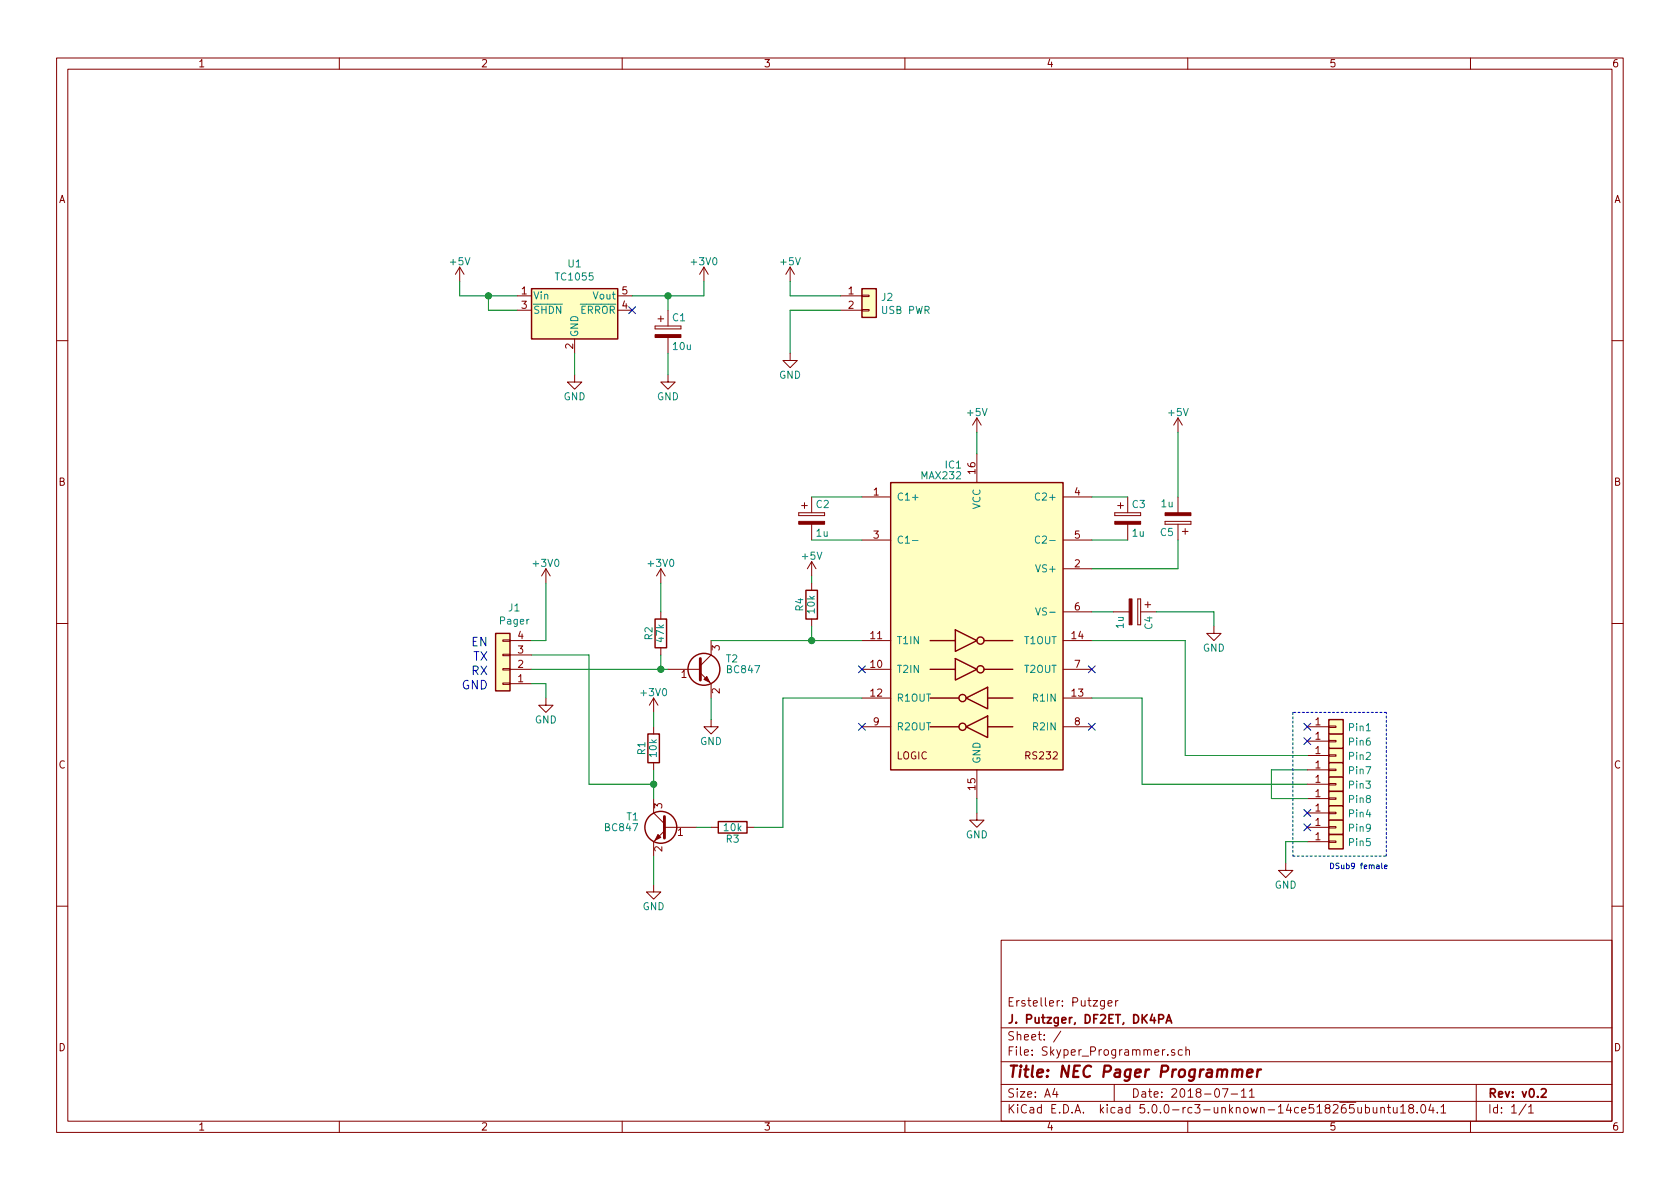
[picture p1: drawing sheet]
<svg xmlns="http://www.w3.org/2000/svg" width="297mm" height="210mm" viewBox="0 0 297 210" stroke-linecap="round" stroke-linejoin="round" font-family="sans-serif">
<g fill="none" stroke="#840000" stroke-width=".18">
<path d="M10 10.3h277v189.9h-277zM12 12.2h273v186.1h-273zM60 10.3v1.9M110 10.3v1.9M160 10.3v1.9M210 10.3v1.9M260 10.3v1.9M81.3 47.2l-.8 1.3M81.3 47.2v2.6M81.3 47.2l.7 1.3M91.4 52.3h2.6M91.4 54.9h2.6"/>
<path d="M101.6 59.9v2.6M109.2 52.3h2.6M109.2 54.9h2.6M115.8 57.7v.5zM115.8 58.2h4.6zM115.8 57.7h4.6zM116.3 56.4h1M116.8 55.9v1M118.1 54.9v2.8M118.1 59.7v2.8M120.4 57.7v.5zM124.5 47.2l-.8 1.3"/>
<path d="M124.5 47.2v2.6M124.5 47.2l.7 1.3M139.7 47.2l-.8 1.3M139.7 47.2v2.6M139.7 47.2l.8 1.3M148.6 52.3h3.8M148.6 54.9h3.8M152.4 54.7h1.3v.3h-1.3zM152.4 52.2h1.3v.2h-1.3zM10 60.2h2M101.6 66.3v1.3h1.3l-1.3 1.2-1.3-1.2h1.3M118.1 66.3v1.3h1.3l-1.3 1.2-1.3-1.2h1.3"/>
<path d="M139.7 62.5v1.2h1.3l-1.3 1.3-1.3-1.3h1.3M172.7 73.9v2.5M172.7 73.9l-.7 1.3M172.7 73.9l.8 1.3M208.3 73.9v2.5M208.3 73.9l-.8 1.3M208.3 73.9l.7 1.3M285 60.2h2M141.2 90.7v.5zM141.2 91.2h4.6zM141.2 90.7h4.6zM141.7 89.4h1"/>
<path d="M142.2 88.9v1M143.5 87.9v2.8M143.5 92.7v2.8M143.5 99.3v2.5M143.5 99.3l-.8 1.3M143.5 99.3l.8 1.3M145.8 90.7v.5zM152.4 87.9h5.1M152.4 95.5h5.1M172.7 80.3v5M188 87.9h5M188 95.5h5"/>
<path d="M197.1 90.7v.5zM197.1 91.2h4.6zM197.1 90.7h4.6zM197.6 89.4h1M198.1 88.9v1M199.4 87.9v2.8M199.4 92.7v2.8M201.7 90.7v.5zM206 92.2h4.6zM206 92.7h4.6zM206 92.2v.5zM208.3 87.9v2.8"/>
<path d="M208.3 92.7v2.8M209 94h1.1M209.5 93.5v1M210.6 92.2v.5zM10 110.3h2M88.9 113.2h1.3v.2h-1.3zM88.9 115.7h1.3v.2h-1.3zM88.9 118.2h1.3v.3h-1.3zM90.2 118.4h3.8M90.2 113.3h3.8M90.2 115.8h3.8M96.5 100.6l-.7 1.2"/>
<path d="M96.5 100.6v2.5M96.5 100.6l.8 1.2M116.8 100.6v2.5M116.8 108.2v1.3M116.8 114.5v1.3M116.8 100.6l-.7 1.2M116.8 100.6l.8 1.2M118.1 118.4h5.7M123.8 119l1.9 1.9v2.5M125.7 113.3v2.5l-1.9 1.9M143.5 103.1v1.3M143.5 109.5v1.2"/>
<path d="M152.4 118.4h5.1M152.4 113.3h5.1M188 118.4h5M188 108.2h5M188 113.3h5M188 100.6h5M196.8 108.2h2.8M201.2 105.9h.5zM201.2 105.9v4.6zM201.2 110.5h.5zM201.7 105.9v4.6zM201.7 108.2h2.8"/>
<path d="M202.4 106.9h1.1M202.9 106.4v1M214.6 110.7v1.3h1.3l-1.3 1.3-1.2-1.3h1.2M285 110.3h2M88.9 120.8h1.3v.2h-1.3zM90.2 120.9h3.8M96.5 123.4v1.3h1.3l-1.3 1.3-1.3-1.3h1.3M115.6 123.4v2.6M115.6 128.5v1.3M115.6 134.9v1.2M115.6 123.4l-.8 1.3M115.6 123.4l.7 1.3"/>
<path d="M125.7 127.2v1.3h1.3l-1.3 1.3-1.2-1.3h1.2M152.4 123.4h5.1M152.4 128.5h5.1M172.7 136.1v5.1M188 123.4h5M188 128.5h5M231.1 128.5h3.8M231.1 133.6h3.8M231.1 131.1h3.8M231.1 136.1h3.8M231.1 138.7h3.8M234.9 133.5h1.3v.2h-1.3z"/>
<path d="M234.9 130.9h1.3v.3h-1.3zM234.9 128.4h1.3v.2h-1.3zM234.9 136h1.3v.3h-1.3zM234.9 138.6h1.3v.2h-1.3zM115.6 156.5v1.2h1.2l-1.2 1.3-1.3-1.3h1.3M115.6 141.2v2.6l1.9 1.9M117.5 146.9l-1.9 1.9v2.6M117.5 146.3h5.7M125.7 146.3h1.3M132.1 146.3h1.2M172.7 143.8v1.2h1.3l-1.3 1.3-1.3-1.3h1.3M227.3 152.6v1.3h1.3l-1.3 1.3-1.2-1.3h1.2"/>
<path d="M231.1 146.3h3.8M231.1 141.2h3.8M231.1 143.8h3.8M231.1 148.8h3.8M234.9 141.1h1.3v.2h-1.3zM234.9 143.6h1.3v.3h-1.3zM234.9 146.2h1.3v.2h-1.3zM234.9 148.7h1.3v.3h-1.3zM10 160.2h2M177 166.3h108v32h-108zM195.3 176.9v1.2l-.3 .3h-.4M195.3 177l-.5-.1-.2 .3v.6l.2 .1 .5-.1"/>
<path d="M195.9 177.4l.7-.1-.1-.3-.4-.1-.2 .2 .1 .7h.5M197.3 176.9v1M197.7 176.9l-.4 .3M285 160.2h2M60 198.3v1.9M110 198.3v1.9M160 198.3v1.9M177 194.8h108M177 191.8h108M177 187.8h108M177 181.8h108M186.5 192.5l-.4 1h1"/>
<path d="M186.8 193v1M187.6 182.3l-1.3 2M197 191.8v3M206.5 186.5v.1M207.7 185.7l-.4-.1-.2 .2 .1 .2 .5 .2v.3h-.6M209 185.7l-.4-.1-.3 .3 .2 .6h.5M209.7 185.7l.2-.1 .4 .1v.9M209.7 185.1v1.5M210 198.3v1.9M216.1 192.5h1l-.6 1.5M217.7 193.5h1.1M219.5 193l.4-.5v1.5"/>
<path d="M219.5 194h.8M220.9 193l.4-.5v1.5M220.9 194h.9M240.1 195.8l.1 .9 .3 .1 .2-.1M240.7 195.8v1M241.4 195.9l.5-.1 .2 .3v.6l-.2 .1-.5-.1M241.4 195.3v1.5M242.8 195.8l.1 .9 .3 .1 .2-.1M243.4 195.8v1M244.1 196l.3-.2 .3 .1 .1 .9M244.1 195.8v1M245.3 195.8h.6"/>
<path d="M245.5 195.3v1.3l.4 .2M246.4 195.8v.8a.39 .39 0 0 0 .6 .1M247 195.8v1M247.6 195.8l.5-.5v1.5M247.6 196.8h.9M249.4 196l-.3-.3v-.2l.3-.2 .4 .1 .1 .2v.2l-.7 .2a.48 .48 0 0 0-.1 .7l.3 .1 .5-.1a.48 .48 0 0 0-.1-.7h-.2M250.6 196.7v.1M251.4 195.5l.2-.2a.81 .81 0 0 1 .6 .6 .81 .81 0 0 1-.3 .8l-.2 .1a.79 .79 0 0 1-.3-1.3zM253 195.2l-.4 1.1h1M253.4 195.8v1M254.1 196.7v.1M254.8 195.8l.4-.5v1.5"/>
<path d="M254.8 196.8h.8M260 198.3v1.9M261 191.8v6.5M269.8 195.2l-1.2 2M270.3 195.8l.4-.5v1.5M270.3 196.8h.8"/>
</g>
<path d="M204.9 180.2l.7-.1 .1-.2v-.3l-.2-.2h-.6v1.5M206.2 180.9l.5-1.5 .5 1.5M206.3 180.5h.7M272.5 192.7l.2-.2h.4l.3 .5-.9 1h.9" fill="none" stroke="#840000" stroke-width=".3"/>
<path d="M218 189.3a.52 .52 0 0 1 .8 .1l-.1 1M218.8 189.4a.47 .47 0 0 1 .5-.3 .47 .47 0 0 1 .4 .3l-.1 1M220.5 189.8l1-.2-.1-.4h-.8l-.2 1 .3 .2 .6-.1M222.4 189.1l-.2 1.3M223 189.1a.5 .5 0 0 0-.6 .4" fill="none" stroke="#840000" stroke-width=".41"/>
<g fill="none" stroke="#840000" stroke-width=".25">
<path d="M94 51h15.2v8.9h-15.2zM152.4 51h2.5v5.1h-2.5zM157.5 85.3h30.5v50.8h-30.5zM87.6 112h2.6v10.2h-2.6zM115.8 109.5h2.1v5h-2.1zM142.5 104.4h2v5.1h-2zM164.5 118.4h4.4M164.5 113.3h4.4M168.9 116.5l3.8 1.9-3.8 1.9zM168.9 111.4l3.8 1.9-3.8 1.9zM174 118.4h5.1M174 113.3h5.1"/>
<path d="M114.6 129.8h2v5.1h-2zM164.5 128.5h5M164.5 123.4h5M170.8 128.5l3.8-1.9v3.8zM170.8 123.4l3.8-1.9v3.8zM174.6 128.5h4.5M174.6 123.4h4.5M234.9 132.3h2.6v2.6h-2.6zM234.9 129.8h2.6v2.5h-2.6zM234.9 127.2h2.6v2.6h-2.6zM234.9 134.9h2.6v2.5h-2.6zM234.9 137.4h2.6v2.5h-2.6z"/>
<path d="M234.9 139.9h2.6v2.6h-2.6zM127 145.3h5.1v2h-5.1zM234.9 142.5h2.6v2.5h-2.6zM234.9 145h2.6v2.6h-2.6zM234.9 147.6h2.6v2.5h-2.6z"/>
<circle cx="124.5" cy="118.4" r="2.82"/>
<circle cx="173.4" cy="118.4" r=".63"/>
<circle cx="173.4" cy="113.3" r=".63"/>
<circle cx="170.2" cy="123.4" r=".63"/>
<circle cx="170.2" cy="128.5" r=".63"/>
<circle cx="116.8" cy="146.3" r="2.82"/>
</g>
<path d="M123.8 116.5v3.8M117.5 144.4v3.8" fill="none" stroke="#840000" stroke-width=".51"/>
<g fill="#840000" stroke="#840000" stroke-width=".18">
<path d="M116.3 147.6l.5 .5-1 .5z"/>
<path d="M124.5 120.1l.5-.5 .5 1z"/>
<path d="M141.2 92.2h4.6v.5h-4.6z"/>
<path d="M197.1 92.2h4.6v.5h-4.6z"/>
<path d="M206 90.7h4.6v.5h-4.6z"/>
<path d="M199.6 105.9h.6v4.6h-.6z"/>
<path d="M115.8 59.2h4.6v.5h-4.6z"/>
</g>
<g fill="#ffffc2" stroke="#ffffc2" stroke-width=".18">
<path d="M157.5 85.3h30.5v50.8h-30.5z"/>
<path d="M94 51h15.2v8.9h-15.2z"/>
<path d="M234.9 132.3h2.6v2.6h-2.6z"/>
<path d="M234.9 129.8h2.6v2.5h-2.6z"/>
<path d="M234.9 127.2h2.6v2.6h-2.6z"/>
<path d="M234.9 134.9h2.6v2.5h-2.6z"/>
<path d="M234.9 137.4h2.6v2.5h-2.6z"/>
<path d="M234.9 139.9h2.6v2.6h-2.6z"/>
<path d="M234.9 142.5h2.6v2.5h-2.6z"/>
<path d="M234.9 145h2.6v2.6h-2.6z"/>
<path d="M234.9 147.6h2.6v2.5h-2.6z"/>
<path d="M87.6 112h2.6v10.2h-2.6z"/>
<path d="M152.4 51h2.5v5.1h-2.5z"/>
</g>
<path d="M161.3 95.6h1M183.8 87.3a.5 .5 0 0 0-.6 0 .5 .5 0 0 0-.1 .6 .45 .45 0 0 0 .2 .5 .45 .45 0 0 0 .5-.1M183.8 94.9a.5 .5 0 0 0-.6 0 .5 .5 0 0 0-.1 .6 .45 .45 0 0 0 .2 .5 .45 .45 0 0 0 .5-.1M183.1 107.5l.4 1.3 .4-1.3" fill="none" stroke="#008484" stroke-width=".18"/>
<g fill="none" stroke="#008400" stroke-width=".18">
<path d="M81.3 49.8v2.5h10.1M86.4 52.3v2.6h5M118.1 52.3v2.6M124.5 49.8v2.5h-12.7M139.7 49.8v2.5h8.9M148.6 54.9h-8.9v7.6M101.6 62.5v3.8M118.1 62.5v3.8M172.7 76.4v3.9M208.3 76.4v11.5M143.5 95.5h8.9M143.5 87.9h8.9"/>
<path d="M193 95.5h6.4M193 87.9h6.4M208.3 95.5v5.1h-15.3M94 115.8h10.1v22.9h11.5M94 118.4h24.1M96.5 103.1v10.2h-2.5M116.8 103.1v5.1M116.8 115.8v2.6M125.7 113.3h26.7M143.5 101.8v1.3M143.5 110.7v2.6M193 108.2h3.8"/>
<path d="M193 113.3h16.5v20.3h21.6M204.5 108.2h10.1v2.5M94 120.9h2.5v2.5M115.6 126v2.5M115.6 136.1v5.1M125.7 123.4v3.8M152.4 123.4h-14v22.9h-5.1M193 123.4h8.9v15.3h29.2M231.1 136.1h-6.3v5.1h6.3M115.6 151.4v5.1M123.2 146.3h2.5M172.7 141.2v2.6"/>
<path d="M231.1 148.8h-3.8v3.8"/>
</g>
<g fill="#008400" stroke="#008400" stroke-width=".25">
<circle cx="143.5" cy="113.3" r=".51"/>
<circle cx="116.8" cy="118.4" r=".51"/>
<circle cx="115.6" cy="138.7" r=".51"/>
<circle cx="118.1" cy="52.3" r=".51"/>
<circle cx="86.4" cy="52.3" r=".51"/>
</g>
<g fill="none" stroke="#000084" stroke-width=".18">
<path d="M111.2 54.2l1.2 1.3M112.4 54.2l-1.2 1.3M151.8 117.7l1.2 1.3M153 117.7l-1.2 1.3M192.4 117.7l1.2 1.3M193.6 117.7l-1.2 1.3M151.8 127.9l1.2 1.2M153 127.9l-1.2 1.2M192.4 127.9l1.2 1.2M193.6 127.9l-1.2 1.2M230.5 127.9l1.2 1.2M230.5 130.4l1.2 1.3"/>
<path d="M231.7 127.9l-1.2 1.2M231.7 130.4l-1.2 1.3M230.5 143.1l1.2 1.3M230.5 145.7l1.2 1.2M231.7 143.1l-1.2 1.3M231.7 145.7l-1.2 1.2"/>
</g>
<path d="M228.6 126v25.4M245.1 126h-16.5M228.6 151.4h16.5M245.1 151.4v-25.4" fill="none" stroke="#0000c2" stroke-width=".18" stroke-dasharray=".4 .4"/>
<path d="M244.3 152.6v.9l.1 .1M244.8 153.3l.5-.1-.1-.2h-.3l-.1 .1v.5h.4" fill="none" stroke="#0000c2" stroke-width=".18"/>
<text font-size="2.8" fill="#840000" x="178" y="190.5">Title: NEC Pager Programmer</text>
<g font-size="2.1" fill="#0000c2">
<text x="83.4" y="119.4">RX</text>
<text x="83.4" y="114.3">EN</text>
<text x="83.6" y="116.8">TX</text>
<text x="81.6" y="121.9">GND</text>
</g>
<g font-size="2.1" fill="#840000">
<text x="178" y="178">Ersteller: Putzger</text>
<text x="178" y="184">Sheet: /</text>
<text x="178" y="181">J. Putzger, DF2ET, DK4PA</text>
<text x="178" y="186.7">File: Skyper_Programmer.sch</text>
<text x="178" y="196.9">KiCad E.D.A. kicad 5.0.0-rc3-unknown-14ce518265ubuntu18.04.1</text>
<text x="178" y="194.1">Size: A4</text>
<text x="200" y="194.1">Date: 2018-07-11</text>
<text x="263" y="194.1">Rev: v0.2</text>
<text x="263" y="196.9">Id: 1/1</text>
</g>
<g font-size="1.8" fill="#840000">
<text x="35" y="11.9">1</text>
<text x="85" y="11.9">2</text>
<text x="135" y="11.9">3</text>
<text x="185" y="11.9">4</text>
<text x="235" y="11.9">5</text>
<text x="285" y="11.9">6</text>
<text x="10.4" y="35.9">A</text>
<text x="285.4" y="35.9">A</text>
<text x="92.2" y="52.1">1</text>
<text x="110" y="52.1">5</text>
<text x="150" y="52.1">1</text>
<text x="92.2" y="54.6">3</text>
<text x="110" y="54.6">4</text>
<text x="150" y="54.6">2</text>
<text x="101.3" y="61.7" transform="rotate(-90 101.3 61.7)">2</text>
<text x="172.5" y="83.8" transform="rotate(-90 172.5 83.8)">16</text>
<text x="10.4" y="85.9">B</text>
<text x="154.5" y="87.6">1</text>
<text x="190" y="87.6">4</text>
<text x="285.4" y="85.9">B</text>
<text x="154.5" y="95.2">3</text>
<text x="190" y="95.2">5</text>
<text x="190" y="100.3">2</text>
<text x="190" y="107.9">6</text>
<text x="91.6" y="113">4</text>
<text x="154" y="113">11</text>
<text x="189.5" y="113">14</text>
<text x="91.6" y="118.1">2</text>
<text x="91.6" y="115.6">3</text>
<text x="120.5" y="119.9">1</text>
<text x="127.3" y="115" transform="rotate(-90 127.3 115)">3</text>
<text x="154" y="118.1">10</text>
<text x="190" y="118.1">7</text>
<text x="91.6" y="120.6">1</text>
<text x="127.3" y="122.7" transform="rotate(-90 127.3 122.7)">2</text>
<text x="154" y="123.2">12</text>
<text x="189.5" y="123.2">13</text>
<text x="154.5" y="128.3">9</text>
<text x="190" y="128.3">8</text>
<text x="232.6" y="130.8">1</text>
<text x="232.6" y="128.3">1</text>
<text x="10.4" y="135.9">C</text>
<text x="158.5" y="134.3">LOGIC</text>
<text x="181.5" y="134.3">RS232</text>
<text x="232.6" y="133.3">1</text>
<text x="232.6" y="135.9">1</text>
<text x="285.4" y="135.9">C</text>
<text x="117.1" y="143" transform="rotate(-90 117.1 143)">3</text>
<text x="172.5" y="139.6" transform="rotate(-90 172.5 139.6)">15</text>
<text x="232.6" y="138.4">1</text>
<text x="232.6" y="141">1</text>
<text x="232.6" y="143.5">1</text>
<text x="119.8" y="147.8">1</text>
<text x="232.6" y="146">1</text>
<text x="232.6" y="148.6">1</text>
<text x="117.1" y="150.6" transform="rotate(-90 117.1 150.6)">2</text>
<text x="10.4" y="185.9">D</text>
<text x="285.4" y="185.9">D</text>
<text x="35" y="199.9">1</text>
<text x="85" y="199.9">2</text>
<text x="135" y="199.9">3</text>
<text x="185" y="199.9">4</text>
<text x="235" y="199.9">5</text>
<text x="285" y="199.9">6</text>
</g>
<g font-size="1.8" fill="#008484">
<text x="79.7" y="46.9">+5V</text>
<text x="100.5" y="47.3">U1</text>
<text x="122.4" y="46.9">+3V0</text>
<text x="138.1" y="46.9">+5V</text>
<text x="94.2" y="53">Vin</text>
<text x="98.5" y="49.6">TC1055</text>
<text x="105" y="53">Vout</text>
<text x="155.9" y="53.2">J2</text>
<text x="94.2" y="55.5">SHDN</text>
<text x="102.2" y="59.7" transform="rotate(-90 102.2 59.7)">GND</text>
<text x="102.6" y="55.5">ERROR</text>
<text x="118.9" y="56.8">C1</text>
<text x="156" y="55.5">USB PWR</text>
<text x="119.1" y="61.9">10u</text>
<text x="99.6" y="70.8">GND</text>
<text x="116.2" y="70.8">GND</text>
<text x="137.7" y="67">GND</text>
<text x="171.1" y="73.6">+5V</text>
<text x="206.7" y="73.6">+5V</text>
<text x="167.2" y="82.8">IC1</text>
<text x="144.3" y="89.8">C2</text>
<text x="158.5" y="88.5">C1+</text>
<text x="163" y="84.8">MAX232</text>
<text x="183.6" y="88.5">C2+</text>
<text x="200.2" y="89.8">C3</text>
<text x="205.4" y="89.7">1u</text>
<text x="144.4" y="94.9">1u</text>
<text x="173.4" y="90.1" transform="rotate(-90 173.4 90.1)">VCC</text>
<text x="200.3" y="94.9">1u</text>
<text x="205.2" y="94.8">C5</text>
<text x="94.4" y="100.2">+3V0</text>
<text x="114.8" y="100.2">+3V0</text>
<text x="141.9" y="99">+5V</text>
<text x="158.5" y="96.1">C1-</text>
<text x="183.5" y="101.2">VS+</text>
<text x="184.1" y="96.1">C2-</text>
<text x="88.5" y="110.4">Pager</text>
<text x="90" y="108.1">J1</text>
<text x="115.4" y="113.1" transform="rotate(-90 115.4 113.1)">R2</text>
<text x="117.4" y="113.5" transform="rotate(-90 117.4 113.5)">47k</text>
<text x="142" y="108" transform="rotate(-90 142 108)">R4</text>
<text x="144.1" y="108.4" transform="rotate(-90 144.1 108.4)">10k</text>
<text x="158.5" y="113.9">T1IN</text>
<text x="181.2" y="113.9">T1OUT</text>
<text x="184" y="108.8">VS-</text>
<text x="198.7" y="111.1" transform="rotate(-90 198.7 111.1)">1u</text>
<text x="203.8" y="111.3" transform="rotate(-90 203.8 111.3)">C4</text>
<text x="128.4" y="117.1">T2</text>
<text x="128.7" y="119">BC847</text>
<text x="158.5" y="119">T2IN</text>
<text x="181.2" y="119">T2OUT</text>
<text x="212.7" y="115.2">GND</text>
<text x="113.5" y="123.1">+3V0</text>
<text x="158.5" y="124.1">R1OUT</text>
<text x="182.9" y="124.1">R1IN</text>
<text x="94.6" y="127.9">GND</text>
<text x="123.8" y="131.7">GND</text>
<text x="158.5" y="129.2">R2OUT</text>
<text x="182.9" y="129.2">R2IN</text>
<text x="238.6" y="131.8">Pin6</text>
<text x="238.6" y="129.3">Pin1</text>
<text x="114.1" y="133.4" transform="rotate(-90 114.1 133.4)">R1</text>
<text x="116.1" y="133.8" transform="rotate(-90 116.1 133.8)">10k</text>
<text x="173.4" y="135.1" transform="rotate(-90 173.4 135.1)">GND</text>
<text x="238.6" y="134.4">Pin2</text>
<text x="238.6" y="136.9">Pin7</text>
<text x="238.6" y="139.5">Pin3</text>
<text x="238.6" y="142">Pin8</text>
<text x="107.1" y="147">BC847</text>
<text x="110.8" y="145.1">T1</text>
<text x="128.1" y="147">10k</text>
<text x="128.4" y="149">R3</text>
<text x="170.8" y="148.3">GND</text>
<text x="238.6" y="144.5">Pin4</text>
<text x="238.6" y="147.1">Pin9</text>
<text x="238.6" y="149.6">Pin5</text>
<text x="113.6" y="161">GND</text>
<text x="225.4" y="157.1">GND</text>
</g>
<text font-size="1.4" fill="#0000c2" x="234.9" y="153.7">DSub9 female</text>
</svg>
